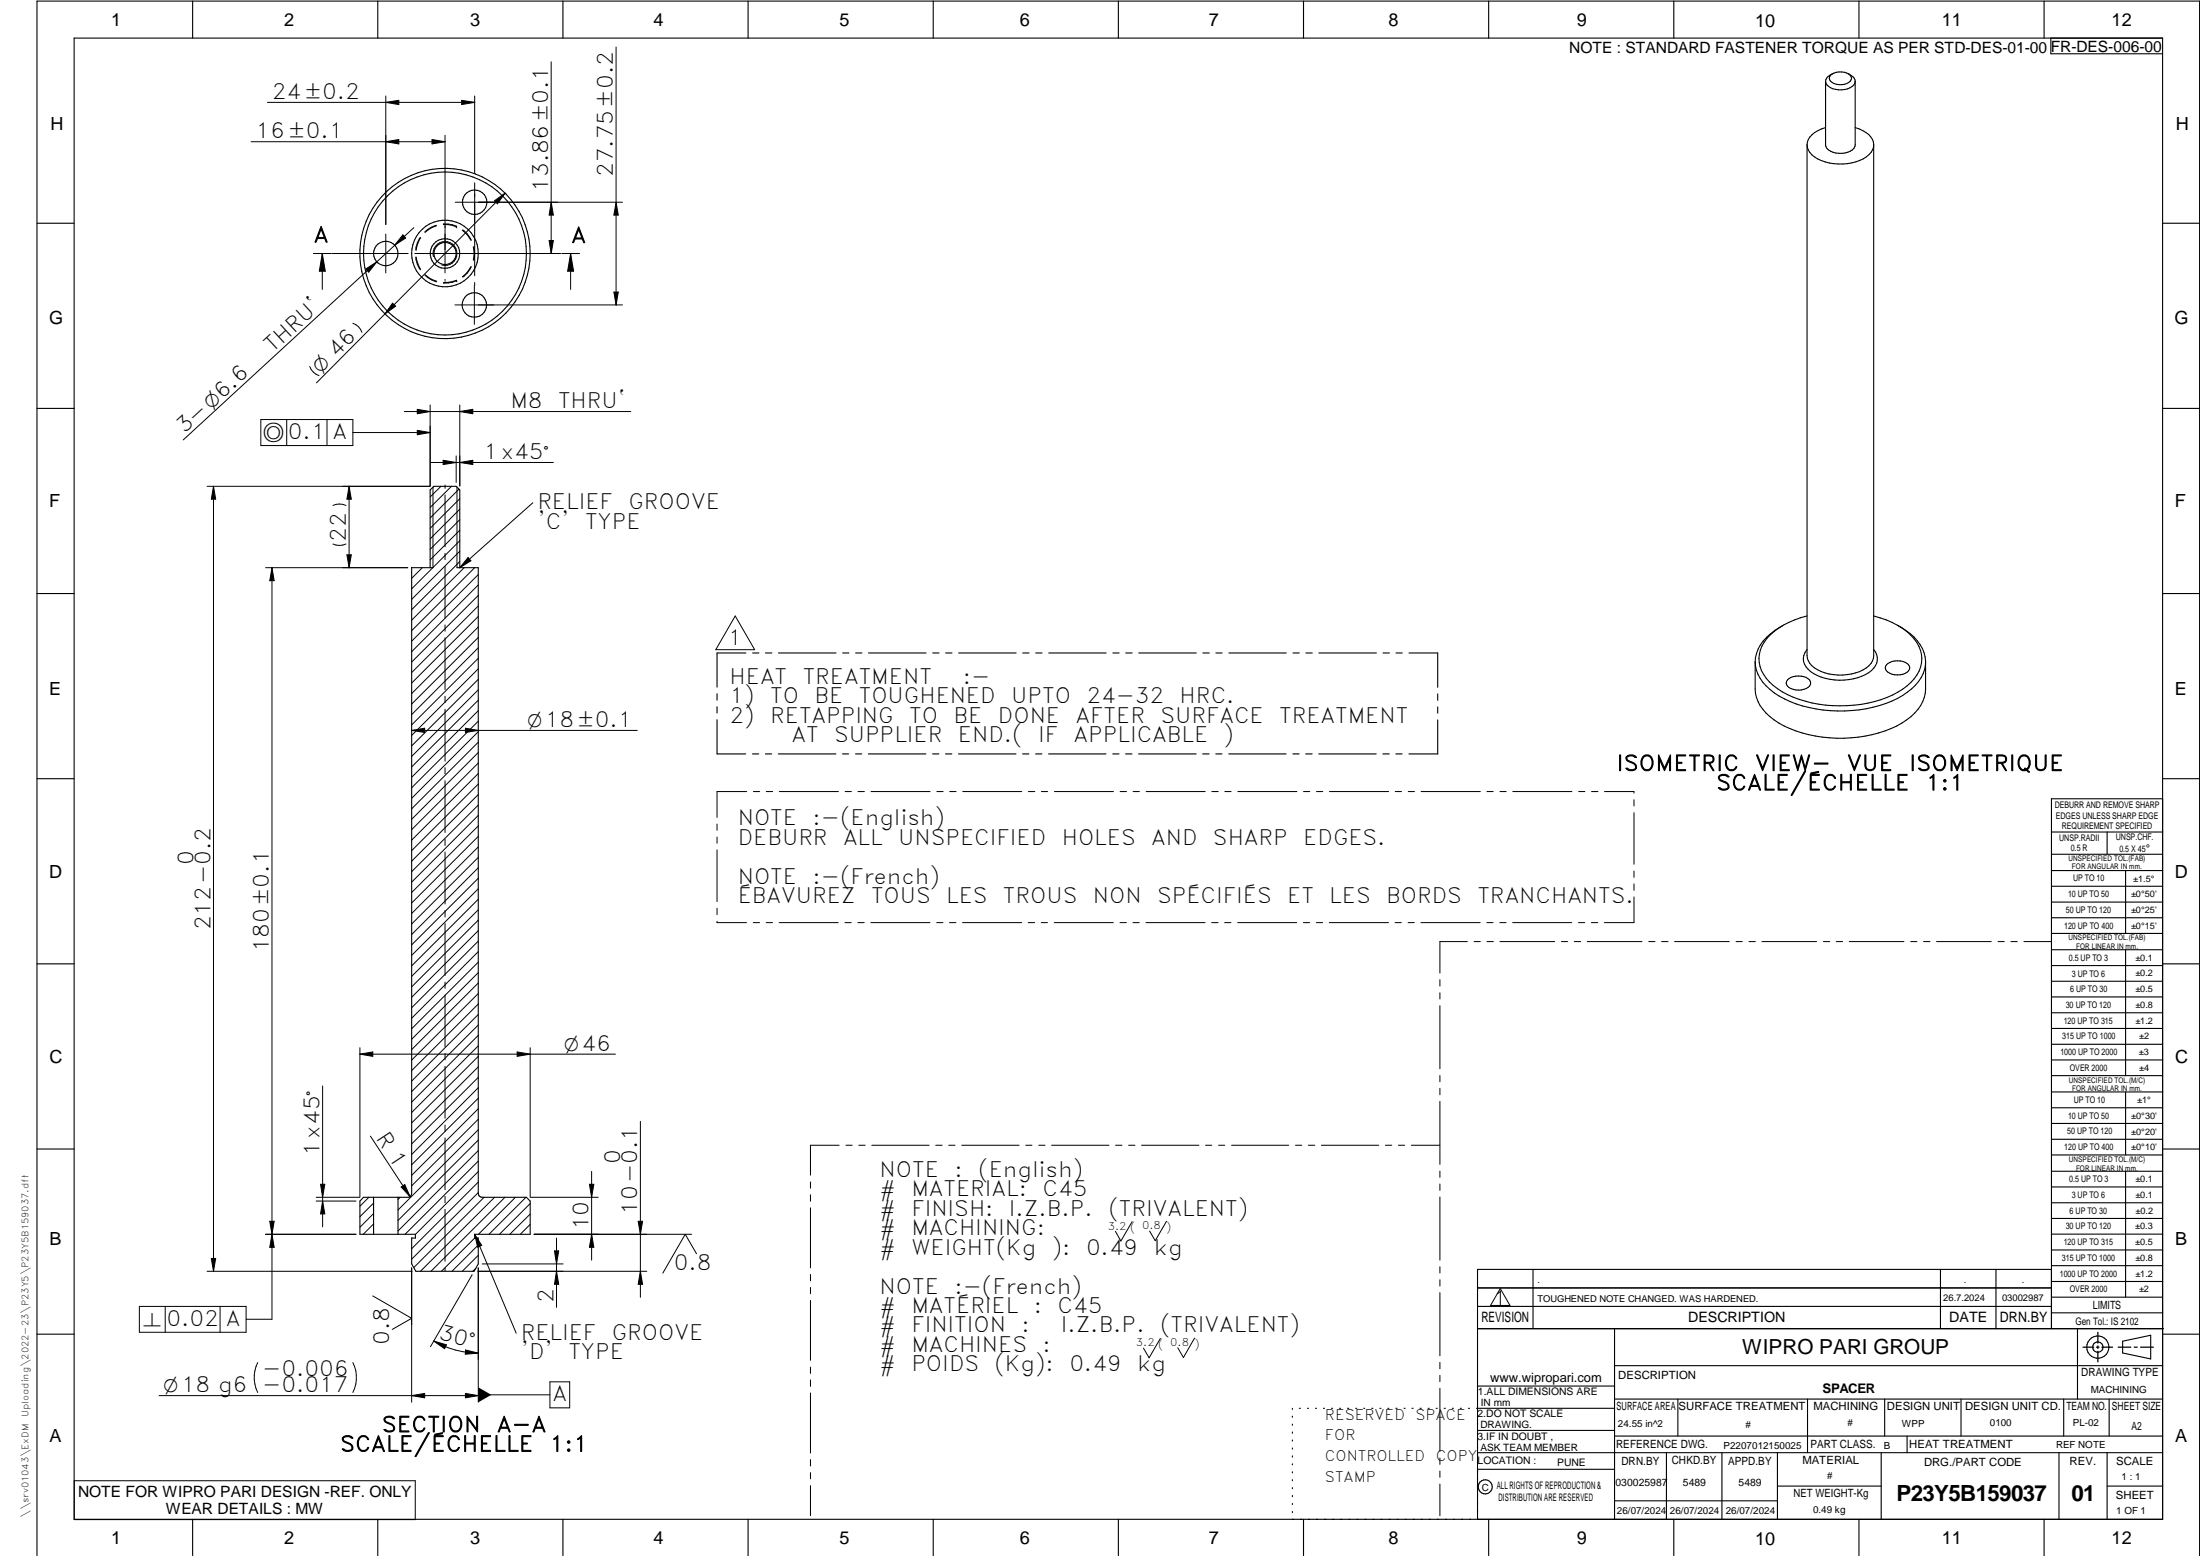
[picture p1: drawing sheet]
<svg xmlns="http://www.w3.org/2000/svg" width="594mm" height="420mm" viewBox="0 0 594 420" stroke-linecap="round" stroke-linejoin="round" font-family="sans-serif">
<g fill="none" stroke="#000" stroke-width=".3">
<path d="M20 10.3h564v400h-564zM52 .3v10M102 .3v10M152 .3v10M202 .3v10M252 .3v10M302 .3v10M352 .3v10M402 .3v10M452 .3v10M494.9 19.9a2.74 2.74 0 0 0-1.9 2.1M499.1 19.9a2.72 2.72 0 0 1 1.9 2.2 3.4 3.4 0 0 1-3.7 2.2h-.8a3.9 3.9 0 0 1-3.5-1.9v-.4"/>
<path d="M502 .3v10M552 .3v10M553.8 10.3v4.2h30.2M488 39.1v138M493 22v17.1a2.89 2.89 0 0 0 2.7 2.2 4.8 4.8 0 0 0 5.2-1.7l.1-17.6M493 34.5a6.6 6.6 0 0 0-4.9 3.9l-.1 .7M494.3 20.3a4.3 4.3 0 0 1 5.3 0 1.39 1.39 0 0 1-.9 2.3 3.9 3.9 0 0 1-4.6-1.1l-.1-.4zM501 34.5a6.9 6.9 0 0 1 4.9 3.8 4.2 4.2 0 0 1-2.7 4.6 13.6 13.6 0 0 1-13.9-1.1 3.9 3.9 0 0 1-1.3-2.7M506 39.1v138a4.5 4.5 0 0 1-2.9 3.8 13.3 13.3 0 0 1-13.9-1.2 4 4 0 0 1-1.2-2.7M10 60.3h10M584 60.3h10M10 110.3h10"/>
<path d="M584 110.3h10M116.2 153.3v-21l1-1h6l1 1v21M116.9 153.3h-5.7v169a1.01 1.01 0 0 1-1 1h-12l-1 1v9h10.3M123.4 153.3h5.8v169a1.01 1.01 0 0 0 1 1h11.9l1.1 1v9h-15v1h1v7l-1.2 2h-15.7l-1.1-2v-7h1v-1h-4.7M10 160.3h10M201.4 176.3h-7.8v9.2M203.2 176.3h1.7M206.7 176.3h1.7M210.2 176.3h15.6M227.5 176.3h1.7M231 176.3h1.7M234.5 176.3h15.6"/>
<path d="M251.9 176.3h1.7M255.3 176.3h1.8M258.9 176.3h15.5M276.2 176.3h1.7M279.7 176.3h1.7M283.2 176.3h15.5M300.5 176.3h1.7M304 176.3h1.7M307.5 176.3h15.5M324.8 176.3h1.8M328.3 176.3h1.7M331.8 176.3h15.5"/>
<path d="M349.2 176.3h1.7M352.6 176.3h1.8M356.1 176.3h15.6M373.5 176.3h1.7M377 176.3h1.7M380.5 176.3h7.7v9.3M474 178.7v7.4a10.5 10.5 0 0 0 5.1 8.3 33.5 33.5 0 0 0 22.7 4.7 26.1 26.1 0 0 0 15.3-6.6 9.6 9.6 0 0 0 2.9-6.4v-7.4M481.4 168.9a13.4 13.4 0 0 0-7.4 8.6v1.2M488 166.3a19.4 19.4 0 0 0-11.6 7.1 8.2 8.2 0 0 0 1.4 10.7 25.9 25.9 0 0 0 17.1 6.4 30.2 30.2 0 0 0 20.1-5.3 8.6 8.6 0 0 0 3.2-10.6 16.2 16.2 0 0 0-10.5-7.8l-1.7-.5M488 175.4a3.9 3.9 0 0 0 .9 6 14.9 14.9 0 0 0 16.5-.3 3.8 3.8 0 0 0 .6-5.7M509.4 179.5a4.7 4.7 0 0 1 6 0 1.46 1.46 0 0 1-.9 2.3 4.4 4.4 0 0 1-5.3-1l-.1-.5zM512.5 168.9a13.1 13.1 0 0 1 7.3 8.5 9.2 9.2 0 0 1-3.6 8.6 28.9 28.9 0 0 1-18.1 6 33.2 33.2 0 0 1-19-4.9 10.8 10.8 0 0 1-5.1-8.4"/>
<path d="M584 160.3h10M193.6 187.3v1.8M193.6 190.8v1.7M193.6 194.4v9.2h7.8M388.2 194.4v9.2h-7.8M388.2 187.4v1.7M388.2 190.9v1.7M482.7 183.6a4.7 4.7 0 0 1 5.9 0 1.5 1.5 0 0 1-.9 2.3 4.4 4.4 0 0 1-5.3-1l-.1-.5zM10 210.3h10M203.2 203.6h1.7M206.7 203.6h1.7M210.2 203.6h15.5"/>
<path d="M227.5 203.6h1.7M231 203.6h1.7M234.5 203.6h15.5M251.8 203.6h1.7M255.3 203.6h1.7M258.8 203.6h15.6M276.1 203.6h1.7M279.6 203.6h1.7M283.2 203.6h15.5M300.5 203.6h1.7M303.9 203.6h1.8M307.5 203.6h15.5"/>
<path d="M324.8 203.6h1.7M328.3 203.6h1.7M331.8 203.6h15.5M349.1 203.6h1.7M352.6 203.6h1.7M356.1 203.6h15.5M373.4 203.6h1.8M376.9 203.6h1.7M584 215.7h-30v143.1M584 210.3h10M554 224.7h30M554 230.7h30"/>
<path d="M554 235.1h30M554 239.3h30M569 224.7v6M574 235.1v17M554 243.6h30M554 247.8h30M554 252.1h30M554 256.5h30M574 256.5v33.9M10 260.3h10M554 260.7h30M554 265h30"/>
<path d="M554 269.2h30M554 273.5h30M554 277.7h30M584 260.3h10M554 282h30M554 286.2h30M554 290.4h30M554 294.9h30M554 299.1h30M574 294.9v17M10 310.3h10M554 303.4h30"/>
<path d="M554 307.6h30M554 311.9h30M554 316.3h30M574 316.3v34M584 310.3h10M100.9 323.3v10M107.5 323.3v10M554 320.5h30M554 324.8h30M554 329h30M554 333.2h30M554 337.5h30"/>
<path d="M399 358.8h185.2M399 352.8h155M399 347.8h155M414 342.8v16M436 358.8v51.5M524 342.8v16M539 342.8v16M554 341.8h30M554 346h30M554 350.3h30M554 354.5h30M554 342.8h-155v67.5"/>
<path d="M561 358.8v19M10 360.3h10M399 374.3h37M436 377.8h148M453.1 377.8v10M488.1 377.8v14.5M508.9 377.8v10M529.5 377.8v10M557.3 377.8v10M569.5 377.8v10M573.2 362.2l7.6-1.6v6.3l-7.6-1.6zM584 368.8h-148"/>
<path d="M584 360.3h10M349 380.3v.3M349 382.4v.3M349 384.6v.3M349 386.7v.3M349 388.8v.3M349 391v.3M349 393.1v.3M349 395.3v.3M349 397.4v.3M349 399.5v.3M350.9 380.3h.2"/>
<path d="M353.1 380.3h.2M355.2 380.3h.3M357.4 380.3h.3M359.6 380.3h.3M361.7 380.3h.3M363.9 380.3h.3M366.1 380.3h.3M368.3 380.3h.2M370.4 380.3h.3M372.6 380.3h.3M374.8 380.3h.3M376.9 380.3h.4"/>
<path d="M379.1 380.3h.3M381.3 380.3h.3M383.4 380.3h.4M385.6 380.3h.3M387.8 380.3h.3M390 380.3h.3M392.2 380.3h.3M394.3 380.3h.3M396.5 380.3h.3M398.7 380.3h37.3M399 396.7h37M399 392.3h185"/>
<path d="M399 386.2h37M436 387.8h148M450 392.3v18M465 392.3v18M480 392.3v18M508 392.3v18M515 387.8v4.5M556 392.3v18M569 392.3v18M52 410.3v9.7M102 410.3v9.7M152 410.3v9.7"/>
<path d="M202 410.3v9.7M252 410.3v9.7M302 410.3v9.7M349 401.7v.3M349 403.8v.4M349 406v.3M349 408.1v.3M352 410.3v9.7M402 410.3v9.7M436 405.3h44M452 410.3v9.7M480 401.3h28"/>
<path d="M502 410.3v9.7M552 410.3v9.7M569 401.3h15M10 420v-419.7h584v419.7"/>
<circle cx="128.2" cy="54.6" r="3.3"/>
<circle cx="104.2" cy="68.4" r="3.3"/>
<circle cx="120.1" cy="68.5" r="9"/>
<circle cx="120.2" cy="68.5" r="4"/>
<circle cx="120.2" cy="68.5" r="22"/>
<circle cx="120.2" cy="68.5" r="23"/>
<circle cx="120.2" cy="68.5" r="2.99"/>
<circle cx="128.1" cy="82.4" r="3.3"/>
<circle cx="566.5" cy="363.7" r="1.39"/>
<circle cx="566.5" cy="363.8" r="3"/>
<circle cx="401.1" cy="401.5" r="1.9"/>
</g>
<g fill="none" stroke="#000" stroke-width=".27">
<path d="M148.8 16.7v51.8M166.4 12.7v69.6M67.8 38.3h52.4M72.2 27.6h56M104.2 38.3l3.5-.6v1.2zM104.2 25.9v34.7M104.2 27.6l3.5-.5v1.1zM116.7 37.7l3.5 .6-3.5 .6zM120.2 36.5v37.2M124.7 27.1l3.5 .5-3.5 .6zM128.2 25.9v20.8M122.9 54.6h45.2"/>
<path d="M128.2 49.4v25.1M133.5 54.2l2.9-2-2.1 2.8zM136.4 52.2l-32.4 32.6M148.8 54.6l.6 3.5h-1.1zM166.4 54.6l.6 3.5h-1.2zM84.6 68.5h4.8M87 68.5l.8 4.7h-1.6zM87 68.5v9.6M89.7 68.5h20.5M98.8 72.6l3-1.9-2.2 2.8zM101.8 70.7l-52.3 48.1M104.2 63.2v10.5"/>
<path d="M108.8 63.4l.8 .9-3 1.9zM111.8 61.5l-10 9.2M112 68.5h39.4M112.3 69.4a6.9 6.9 0 0 0 1.2 3.5M112.4 69.4l.5 1.8 .7 1.6M113.5 64.1a6.9 6.9 0 0 0-1.2 3.4M113.6 64.2a7.7 7.7 0 0 0-1.2 3.4M114.7 74.3a7.5 7.5 0 0 0 3.2 1.8M114.8 74.2a7 7 0 0 0 3.1 1.7M117 69.3a3.2 3.2 0 0 1 2.9-4.1 3.2 3.2 0 0 1 3.5 3.5 3.2 3.2 0 0 1-4.1 2.9M117.8 60.8a7 7 0 0 0-3.1 1.9M117.9 61a7.2 7.2 0 0 0-3.1 1.7"/>
<path d="M119.7 60.6a7.8 7.8 0 0 1 3.5 .7M119.7 60.5a7.3 7.3 0 0 1 3.6 .6M120.2 75.4v.2M120.2 75.8v.1M123.2 75.7l-2.2 .5-1.2 .1M123.2 61.3h.1M123.3 75.6h.1M123.3 61.1h.1M123.3 75.8l-1.1 .4-2.4 .3M123.4 75.8h.1M124.8 62.2a6.7 6.7 0 0 1 2.4 2.7M124.9 62.1a6.7 6.7 0 0 1 2.4 2.8"/>
<path d="M127.2 72a6.9 6.9 0 0 1-2.3 2.7M127.3 72.1a7.1 7.1 0 0 1-2.3 2.7M127.8 66.6a7.8 7.8 0 0 1 0 3.6M127.9 66.6a6.6 6.6 0 0 1 0 3.7M128.1 77.1v10.5M128.2 76.3v.8M148.3 64.9h1.1l-.6 3.6zM151.7 68.5h4.8M154.1 68.5l.8 4.7h-1.6zM154.1 68.5v9.6M165.8 78.9h1.2l-.6 3.4zM83.6 99a4 4 0 0 0 2.5 2.4"/>
<path d="M95.3 87.3a3.8 3.8 0 0 1 2.4 2.4M104 84.8l-18.5 18.6M106 81.9l.8 .8-2.8 2.1zM122.8 82.3h45.3M70.4 113.3h24.9v7h-24.9zM77.4 113.3v7M88.3 113.3v7M109.2 111.1h61.1M112.7 110.5l3.5 .6-3.5 .6zM112.7 116.2l3.5 .6-3.5 .6zM116.2 116.8h-20.9M116.2 109.3v21.9"/>
<path d="M124.2 111.1l3.5-.6v1.2zM124.2 109.3v21.9M55.9 131.3h60.2M57.7 131.3l.5 3.5h-1.1zM57.7 131.3v212M89.9 136.5a4.2 4.2 0 0 1 3.5 0M94.3 131.3l.6 3.5h-1.2zM94.3 131.3v22M116.2 124.9h33.2M116.9 131.5v21.8M119.1 131.3l-2.9 2.9M119.7 124.3l3.5 .6-3.5 .5z"/>
<path d="M120.2 131v.9M120.2 133.6v14.1M121.9 131.3l-5.7 5.7M123.2 123.1v7.2M123.4 131.5v21.8M123.9 132.1l-7.7 7.8M124.2 134.7l-8 8M124.2 137.5l-8 8M124.2 124.9l3.5-.6v1.1zM143.9 135.8l-19.7 17.5M71.7 153.3h38.4M73.4 153.3v202.9h-6.9"/>
<path d="M73.4 153.3l.6 3.5h-1.2zM89.9 146.9a4.2 4.2 0 0 0 3.5 0M93.7 149.8h1.2l-.6 3.5zM114 153.3l-2.8 2.9M120.2 149.4v1.7M120.2 153v13.9M124.2 140.3l-8 8M124.2 143.2l-8 8M124.2 146l-13 13M124.2 148.8l-13 13M124.2 151.6l-13 13M125.3 153.3l-14.1 14.2"/>
<path d="M126.4 150.5l.8 .9-3 1.9zM128.2 153.3l-17 17M129.2 155.2l-18 17.9M129.2 157.9l-18 18.1M120.2 168.7v1.7M120.2 172.2v14M129.2 160.8l-18 18M129.2 163.6l-18 18M129.2 166.5l-18 17.9M129.2 169.3l-18 18M129.2 172.1l-18 18M129.2 174.9l-18 18.1"/>
<path d="M129.2 177.8l-18 17.9M198.5 166.3l5.3 9.1h-10.5zM111.2 197.2l3.5-.6v1.2zM111.2 197.2h60.9M120.2 188v1.7M120.2 191.5v14M125.7 196.6l3.5 .6-3.5 .6zM129.2 180.6l-18 18M129.2 183.4l-18 18M129.2 186.3l-18 18M129.2 189.1l-18 18M129.2 191.9l-18 18"/>
<path d="M129.2 194.7l-18 18M129.2 197.6l-18 18M120.2 207.3v1.7M120.2 210.8v14M129.2 200.4l-18 18M129.2 203.2l-18 18M129.2 206l-18 18M129.2 208.9l-18 18M129.2 211.7l-18 18M129.2 214.5l-18 18M129.2 217.4l-18 18M201.6 213.7h-8v7"/>
<path d="M203.4 213.7h1.7M206.9 213.7h1.8M210.4 213.7h16M228.2 213.7h1.7M231.7 213.7h1.7M235.2 213.7h16M253 213.7h1.7M256.4 213.7h1.8M260 213.7h15.9M277.7 213.7h1.7M281.2 213.7h1.7M284.7 213.7h16"/>
<path d="M302.5 213.7h1.7M306 213.7h1.7M309.5 213.7h16M327.2 213.7h1.8M330.7 213.7h1.7M334.3 213.7h15.9M352 213.7h1.7M355.5 213.7h1.7M359 213.7h16M376.8 213.7h1.7M380.3 213.7h1.7M383.7 213.7h16"/>
<path d="M401.5 213.7h1.7M405 213.7h1.7M408.5 213.7h16M426.3 213.7h1.7M429.8 213.7h1.7M433.3 213.7h7.9v.5M441.2 215.9v1.7M441.2 219.5v13.9M120.2 226.6v1.7M120.2 230.1v14M129.2 220.2l-18 18M129.2 223l-18 18"/>
<path d="M129.2 225.8l-18 18M129.2 228.7l-18 18M129.2 231.5l-18 18M129.2 234.3l-18 18M129.2 237.2l-18 17.9M129.2 240l-18 18M193.6 222.5v1.7M193.6 226v1.7M193.6 229.5v14M441.2 235.2v1.7M441.2 238.7v1.7M120.2 245.9v1.7"/>
<path d="M120.2 249.4v14M129.2 242.8l-18 18M129.2 245.7l-18 18M129.2 248.5l-18 18M129.2 251.3l-18 18M129.2 254.1l-18 18M129.2 257l-18 18M129.2 259.8l-18 18M193.6 248.8v.3h8M193.6 245.2v1.8M203.4 249.1h1.7M206.9 249.1h1.7"/>
<path d="M210.4 249.1h15.9M228.2 249.1h1.7M231.6 249.1h1.8M235.2 249.1h15.9M252.9 249.1h1.7M256.4 249.1h1.7M259.9 249.1h16M277.7 249.1h1.7M281.2 249.1h1.7M284.7 249.1h15.9M302.4 249.1h1.8M305.9 249.1h1.7"/>
<path d="M309.5 249.1h15.9M327.2 249.1h1.7M330.7 249.1h1.7M334.2 249.1h16M352 249.1h1.6M355.5 249.1h1.7M358.9 249.1h16M376.7 249.1h1.7M380.2 249.1h1.7M383.7 249.1h16M396.2 254.3h-7.4v8.5M398.1 254.3h1.6"/>
<path d="M401.5 249.1h1.7M401.5 254.3h1.8M405 249.1h1.7M405 254.3h14.8M408.5 249.1h15.9M421.6 254.3h1.7M425.1 254.3h1.7M426.2 249.1h1.7M428.6 254.3h14.8M429.7 249.1h1.8M441.2 242.2v6.9h-8M445.2 254.3h1.7"/>
<path d="M448.7 254.3h1.7M452.2 254.3h14.8M468.8 254.3h1.7M472.3 254.3h1.7M475.8 254.3h14.8M492.4 254.3h1.7M495.8 254.3h1.8M499.4 254.3h14.7M516 254.3h1.6M519.4 254.3h1.8M522.9 254.3h14.8M539.5 254.3h1.7"/>
<path d="M543 254.3h1.7M546.5 254.3h7.4M120.2 265.2v1.7M120.2 268.7v14M129.2 262.6l-18 18M129.2 265.4l-18 18M129.2 268.3l-18 18M129.2 271.1l-18 18M129.2 273.9l-18 18M129.2 276.8l-18 18M129.2 279.6l-18 18M388.8 264.5v1.8"/>
<path d="M388.8 268.1v1.6M388.8 271.6v17M87.1 293.2v38.1M97.2 282.9v40.4M97.2 284.6l3.5-.5v1.1zM97.2 284.6h69M120.2 284.5v1.7M120.2 288v14M129.2 282.4l-18 18M129.2 285.2l-18 18M129.2 288.1l-18 18M129.2 290.9l-18 18"/>
<path d="M129.2 293.7l-18 18M129.2 296.5l-18 18M129.2 299.4l-18 18M139.7 284.1l3.5 .5-3.5 .6zM143.2 282.9v40.4M388.8 290.4v1.7M388.8 293.9v1.7M388.8 297.4v17M86.6 319.8h1.1l-.6 3.5zM100 306.8l10.7 16.3M120.2 303.8v1.7M120.2 307.3v14"/>
<path d="M129.2 313.5l-19.8 19.8M129.2 305.1l-21.7 21.6M129.2 307.8l-21.7 21.8M129.2 310.7l-21.7 21.7M129.2 302.2l-18 18M129.2 319.2l-18 18M129.2 316.4l-17 16.9M159.2 319.8h1.2l-.6 3.5zM159.8 316.3v24M172.9 302.8v47.5M218.9 319.2v1.6M226.6 309.2h-7.7v8.1"/>
<path d="M228.4 309.2h1.7M231.9 309.2h1.7M235.4 309.2h15.5M252.7 309.2h1.7M256.2 309.2h1.7M259.7 309.2h15.5M277 309.2h1.7M280.5 309.2h1.7M284 309.2h15.5M301.2 309.2h1.8M304.8 309.2h1.7M308.3 309.2h15.5"/>
<path d="M325.5 309.2h1.7M329.1 309.2h1.6M332.6 309.2h15.4M349.8 309.2h1.7M353.3 309.2h1.7M356.8 309.2h15.5M374.1 309.2h1.7M377.6 309.2h1.7M381.1 309.2h7.7M388.8 316.2v1.7M388.8 319.7v1.7M57.1 339.8h1.1l-.5 3.5z"/>
<path d="M71.7 333.3h24.4M72.8 329.8h1.2l-1.2 7h1.2zM85.4 324.3h10.7M85.4 323.3h11.7M87.1 324.3l.6 3.5h-1.1zM99.6 323.3l-2.4 2.4M100.9 330.5l-2.8 2.8M100.9 324.9l-3.7 3.6M100.9 327.7l-3.7 3.7M108.1 323.3l-.6 .6M108.3 320.5l1-.6 1.4 3.2zM111.2 334.3h.1"/>
<path d="M120.2 323v1.8M120.2 326.6v14M128.2 333.3l1.9 3-1.1 .5zM128.2 333.3l11.2 26.7M128.2 334.3l-9 9M129.2 322l-18 18M129.2 336.2l-7.2 7.1M129.2 339l-4.4 4.3M130.7 323.3l-18.9 19M133.6 323.3l-20.1 20M136.3 323.3l-19.9 20M139.2 323.3l-10 10"/>
<path d="M142 323.3l-10 10M143.2 325l-8.3 8.3M143.2 327.8l-5.5 5.5M143.2 330.6l-2.7 2.7M143.2 323.3h18.3M144.2 333.3h42.6M149.7 337.8h1.2l-.6 3.5zM150.3 334.3v18.7M159.8 333.3l.6 3.5h-1.2zM172.3 329.8h1.2l-.6 3.5zM188.1 338.5l-3.1-5.2-6 10.5M218.9 322.6v1.8"/>
<path d="M218.9 326.1v16.2M305.7 329.9l-3 5.2-1.5-2.6M315 329.8l-3.1 5.2-1.5-2.6M388.8 323.2v17.1M37.6 352.8h28.9v6.9h-28.9zM44.6 352.8v6.9M55.9 343.3h55.4M59.4 352.8v6.9M100.7 349.9l10.5 6.1-5.3 3M111.2 342.3v36.3M120.2 342.3v.9M127.5 344.2l-11.3 19.4"/>
<path d="M128.5 342.5l-.8 .8M129.1 343.3h45.6M129.2 342.3v36.3M130.2 341.3h21.9M150.3 343.3l.6 3.5h-1.2zM172.9 343.3l.6 3.5h-1.2zM218.9 344.1v1.8M218.9 347.6v1.7M218.9 351.2v16.1M388.8 342.1v1.6M388.8 345.6v1.7M388.8 349v17.1"/>
<path d="M405.1 347.9l2.6 4.6h-5.2zM43 376.9h86.2M69.6 367.9a9.1 9.1 0 0 0 0 8.1M95.3 367.9a9.1 9.1 0 0 1 0 8.1M111.2 376.9l3.5-.6v1.1zM117.1 362.1l3.5 1-.5 1.1zM117.1 362.1a24.3 24.3 0 0 0 12.1 3.3M125.7 376.3l3.5 .6-3.5 .5zM125.7 364.5l3.5 .9-3.6 .3zM129.2 376.6h19.3M148.5 373.1h5.3v7.1h-5.3zM218.9 369.1v1.7"/>
<path d="M218.9 372.6v1.8M218.9 376.1v16.2M313.3 361.4l-3 5.2-1.5-2.6M322.6 361.3l-3 5.3-1.6-2.7M388.8 367.9v1.7M388.8 371.4v1.7M388.8 374.9v17M20.1 399.8h92v10.5h-92zM218.9 394.1v1.8M218.9 397.6v1.7M388.8 393.7v1.7M388.8 397.2v1.7"/>
<path d="M218.9 401.2v8.1M388.8 400.7v8.6"/>
</g>
<path d="M566.5 359.7v3M562.5 363.8h2.9M566.1 363.8h.7M566.5 363.4v.7M566.5 364.9v2.8M567.6 363.8h2.9M572 363.8h3.4M576.3 363.8h.8M578 363.8h3.5" fill="none" stroke="#000" stroke-width=".34"/>
<g fill="#000">
<path d="M104.2 38.3l3.5-.6v1.2zM104.2 27.6l3.5-.5v1.1zM116.7 37.7l3.5 .6-3.5 .6zM124.7 27.1l3.5 .5-3.5 .6zM133.5 54.2l2.9-2-2.1 2.8zM148.8 54.6l.6 3.5h-1.1zM166.4 54.6l.6 3.5h-1.2zM87 68.5l.8 4.7h-1.6zM98.8 72.6l3-1.9-2.2 2.8zM108.8 63.4l.8 .9-3 1.9zM148.3 64.9h1.1l-.6 3.6zM154.1 68.5l.8 4.7h-1.6z"/>
<path d="M165.8 78.9h1.2l-.6 3.4zM106 81.9l.8 .8-2.8 2.1zM112.7 110.5l3.5 .6-3.5 .6zM112.7 116.2l3.5 .6-3.5 .6zM124.2 111.1l3.5-.6v1.2zM57.7 131.3l.5 3.5h-1.1zM94.3 131.3l.6 3.5h-1.2zM119.7 124.3l3.5 .6-3.5 .5zM124.2 124.9l3.5-.6v1.1zM73.4 153.3l.6 3.5h-1.2zM93.7 149.8h1.2l-.6 3.5zM126.4 150.5l.8 .9-3 1.9z"/>
<path d="M111.2 197.2l3.5-.6v1.2zM125.7 196.6l3.5 .6-3.5 .6zM97.2 284.6l3.5-.5v1.1zM139.7 284.1l3.5 .5-3.5 .6zM86.6 319.8h1.1l-.6 3.5zM159.2 319.8h1.2l-.6 3.5zM57.1 339.8h1.1l-.5 3.5zM72.8 329.8h1.2l-.6 3.5zM73.4 333.3l.6 3.5h-1.2zM87.1 324.3l.6 3.5h-1.1zM108.3 320.5l1-.6 1.4 3.2zM128.2 333.3l1.9 3-1.1 .5z"/>
<path d="M149.7 337.8h1.2l-.6 3.5zM159.8 333.3l.6 3.5h-1.2zM172.3 329.8h1.2l-.6 3.5zM150.3 343.3l.6 3.5h-1.2zM172.9 343.3l.6 3.5h-1.2zM111.2 376.9l3.5-.6v1.1zM117.1 362.1l3.5 1-.5 1.1zM125.7 376.3l3.5 .6-3.5 .5zM125.7 364.5l3.5 .9-3.6 .3zM129.2 374.6l3.5 2-3.5 2.1z"/>
</g>
<g font-size="6">
<text x="512.1" y="405.2">P23Y5B159037</text>
<text x="559.4" y="405.2">01</text>
</g>
<g font-size="5.7">
<text x="73.4" y="26.8">24±0.2</text>
<text x="69" y="37.4">16±0.1</text>
<text x="165.5" y="47.8" transform="rotate(-90 165.5 47.8)">27.75±0.2</text>
<text x="148" y="51.8" transform="rotate(-90 148 51.8)">13.86±0.1</text>
<text x="84.7" y="65.4">A</text>
<text x="154.3" y="65.5">A</text>
<text x="73.6" y="95.4" transform="rotate(-43 73.6 95.4)">THRU`</text>
<text x="137.8" y="110.2">M8</text>
<text x="150.7" y="110.2">THRU`</text>
<text x="49.8" y="117.3" transform="rotate(-43 49.8 117.3)">3-O6.6</text>
<text x="77.8" y="118.5">0.1 A</text>
<text x="130.6" y="124">1x45v</text>
<text x="145.1" y="137.5">RELIEF</text>
<text x="169.7" y="137.5">GROOVE</text>
<text x="145.1" y="142.7">'C'</text>
<text x="158" y="142.7">TYPE</text>
<text x="93.4" y="146.3" transform="rotate(-90 93.4 146.3)">22</text>
<text x="196.5" y="174.2">1</text>
<text x="197" y="184.6">HEAT</text>
<text x="216.8" y="184.6">TREATMENT</text>
<text x="260" y="184.6">:-</text>
<text x="197" y="189.9">1)</text>
<text x="208" y="189.9">TO</text>
<text x="219.9" y="189.9">BE</text>
<text x="231.9" y="189.9">TOUGHENED</text>
<text x="273" y="189.9">UPTO</text>
<text x="293.4" y="189.9">24-32</text>
<text x="318.5" y="189.9">HRC.</text>
<text x="197" y="195.1">2)</text>
<text x="208" y="195.1">RETAPPING</text>
<text x="245.5" y="195.1">TO</text>
<text x="257.5" y="195.1">BE</text>
<text x="269.5" y="195.1">DONE</text>
<text x="290.4" y="195.1">AFTER</text>
<text x="313.4" y="195.1">SURFACE</text>
<text x="345.4" y="195.1">TREATMENT</text>
<text x="213.7" y="200.4">AT</text>
<text x="225.2" y="200.4">SUPPLIER</text>
<text x="258.6" y="200.4">END.(</text>
<text x="280.3" y="200.4">IF</text>
<text x="289.9" y="200.4">APPLICABLE</text>
<text x="330.4" y="200.4">)</text>
<text x="436.6" y="208.1">ISOMETRIC</text>
<text x="474" y="208.1">VIEW-</text>
<text x="498.7" y="208.1">VUE</text>
<text x="515.6" y="208.1">ISOMETRIQUE</text>
<text x="463.5" y="213.4">SCALE/ÉCHELLE</text>
<text x="520" y="213.4">1:1</text>
<text x="199.2" y="222.8">NOTE</text>
<text x="219.4" y="222.8">:-(English)</text>
<text x="52.2" y="233.5" transform="rotate(-90 52.2 233.5)">0</text>
<text x="199.2" y="228.1">DEBURR</text>
<text x="227.7" y="228.1">ALL</text>
<text x="242.6" y="228.1">UNSPECIFIED</text>
<text x="286.7" y="228.1">HOLES</text>
<text x="310.9" y="228.1">AND</text>
<text x="327.5" y="228.1">SHARP</text>
<text x="351.9" y="228.1">EDGES.</text>
<text x="199.2" y="238.6">NOTE</text>
<text x="219.4" y="238.6">:-(French)</text>
<text x="199.2" y="243.8">ÉBAVUREZ</text>
<text x="235.2" y="243.8">TOUS</text>
<text x="255.5" y="243.8">LES</text>
<text x="270.8" y="243.8">TROUS</text>
<text x="295.1" y="243.8">NON</text>
<text x="312.5" y="243.8">SPÉCIFIÉS</text>
<text x="347.6" y="243.8">ET</text>
<text x="358.9" y="243.8">LES</text>
<text x="374.3" y="243.8">BORDS</text>
<text x="398.9" y="243.8">TRANCHANTS.</text>
<text x="56.8" y="251.2" transform="rotate(-90 56.8 251.2)">212-0.2</text>
<text x="72.6" y="257.1" transform="rotate(-90 72.6 257.1)">180±0.1</text>
<text x="101.4" y="307.3" transform="rotate(57 101.4 307.3)">R 1</text>
<text x="86.3" y="312.1" transform="rotate(-90 86.3 312.1)">1x45v</text>
<text x="167.5" y="314.2" transform="rotate(-90 167.5 314.2)">0</text>
<text x="237.5" y="317.8">NOTE</text>
<text x="257.7" y="317.8">:</text>
<text x="264.1" y="317.8">(English)</text>
<text x="237.5" y="323">#</text>
<text x="246.1" y="323">MATERIAL:</text>
<text x="281.5" y="323">C45</text>
<text x="172" y="328" transform="rotate(-90 172 328)">10-0.1</text>
<text x="237.5" y="328.3">#</text>
<text x="246.1" y="328.3">FINISH:</text>
<text x="272.4" y="328.3">I.Z.B.P.</text>
<text x="299.3" y="328.3">(TRIVALENT)</text>
<text x="158.9" y="332.2" transform="rotate(-90 158.9 332.2)">10</text>
<text x="237.5" y="333.5">#</text>
<text x="246.1" y="333.5">MACHINING:</text>
<text x="237.5" y="338.8">#</text>
<text x="246.1" y="338.8">WEIGHT(Kg</text>
<text x="284" y="338.8">):</text>
<text x="293.3" y="338.8">0.49</text>
<text x="311.6" y="338.8">kg</text>
<text x="182" y="342.9">0.8</text>
<text x="149.4" y="351.8" transform="rotate(-90 149.4 351.8)">2</text>
<text x="237.5" y="349.3">NOTE</text>
<text x="257.7" y="349.3">:-(French)</text>
<text x="403.1" y="352.7">1</text>
<text x="45" y="358">0.02 A</text>
<text x="237.5" y="354.5">#</text>
<text x="237.5" y="359.8">#</text>
<text x="246.1" y="354.5">MATÉRIEL</text>
<text x="246.1" y="359.8">FINITION</text>
<text x="275.8" y="359.8">:</text>
<text x="279.2" y="354.5">:</text>
<text x="285.6" y="354.5">C45</text>
<text x="286.4" y="359.8">I.Z.B.P.</text>
<text x="313.3" y="359.8">(TRIVALENT)</text>
<text x="105.1" y="363.1" transform="rotate(-90 105.1 363.1)">0.8</text>
<text x="118.2" y="361.6" transform="rotate(15 118.2 361.6)">30°</text>
<text x="140.6" y="361.8">RELIEF</text>
<text x="165.2" y="361.8">GROOVE</text>
<text x="237.5" y="365">#</text>
<text x="246.1" y="365">MACHINES</text>
<text x="281.5" y="365">:</text>
<text x="70.8" y="371.4">-0.006</text>
<text x="140.6" y="367">'D'</text>
<text x="153.5" y="367">TYPE</text>
<text x="237.5" y="370.3">#</text>
<text x="246.1" y="370.3">POIDS</text>
<text x="268.5" y="370.3">(Kg):</text>
<text x="288.8" y="370.3">0.49</text>
<text x="307.1" y="370.3">kg</text>
<text x="70.8" y="376">-0.017</text>
<text x="149.2" y="378.4">A</text>
<text x="103.1" y="386.7">SECTION</text>
<text x="134.1" y="386.7">A-A</text>
<text x="91.9" y="391.9">SCALE/ÉCHELLE</text>
<text x="148.4" y="391.9">1:1</text>
</g>
<text font-size="5.6" x="470.5" y="365.5">WIPRO PARI GROUP</text>
<g font-size="5.4">
<text x="86.6" y="101" transform="rotate(-45 86.6 101)">O 46</text>
<text x="71.1" y="118.5">a</text>
<text x="142.4" y="196.3">O18±0.1</text>
<text x="152.4" y="283.8">O46</text>
<text x="38.7" y="358">n</text>
<text x="44.2" y="376">O18 g6</text>
</g>
<g font-size="4.9">
<text x="30" y="6.9">1</text>
<text x="76.7" y="6.9">2</text>
<text x="127" y="6.9">3</text>
<text x="176.5" y="6.9">4</text>
<text x="226.7" y="6.9">5</text>
<text x="275.4" y="6.9">6</text>
<text x="326.4" y="6.9">7</text>
<text x="375" y="6.9">8</text>
<text x="425.8" y="6.9">9</text>
<text x="473.9" y="7.3">10</text>
<text x="524.3" y="6.9">11</text>
<text x="570.2" y="6.9">12</text>
<text x="13.6" y="35.1">H</text>
<text x="587.6" y="35.1">H</text>
<text x="13.2" y="87.5">G</text>
<text x="587.2" y="87.5">G</text>
<text x="13.2" y="137">F</text>
<text x="587.2" y="137">F</text>
<text x="13.2" y="187.6">E</text>
<text x="587.2" y="187.6">E</text>
<text x="13.2" y="237">D</text>
<text x="587.2" y="237">D</text>
<text x="13.4" y="287.1">C</text>
<text x="587.4" y="287.1">C</text>
<text x="13.4" y="336.2">B</text>
<text x="587.4" y="336.2">B</text>
<text x="13.4" y="389.3">A</text>
<text x="587.4" y="389.3">A</text>
<text x="30" y="416.9">1</text>
<text x="76.7" y="416.9">2</text>
<text x="127" y="416.9">3</text>
<text x="176.5" y="416.9">4</text>
<text x="226.7" y="416.9">5</text>
<text x="275.4" y="416.9">6</text>
<text x="326.4" y="416.9">7</text>
<text x="375" y="416.9">8</text>
<text x="425.8" y="416.9">9</text>
<text x="473.9" y="417.3">10</text>
<text x="524.3" y="416.9">11</text>
<text x="570.2" y="416.9">12</text>
</g>
<g font-size="4.2">
<text x="423.7" y="14.3">NOTE : STANDARD FASTENER TORQUE AS PER STD-DES-01-00</text>
<text x="553.8" y="14">FR-DES-006-00</text>
<text x="21.1" y="404.3">NOTE FOR WIPRO PARI DESIGN -REF. ONLY</text>
<text x="44.8" y="408.8">WEAR DETAILS : MW</text>
</g>
<g font-size="3.9">
<text x="400" y="357.1">REVISION</text>
<text x="455.9" y="357.1">DESCRIPTION</text>
<text x="526.4" y="357.1">DATE</text>
<text x="540" y="357.1">DRN.BY</text>
<text x="357.8" y="383.3">RESERVED</text>
<text x="382.3" y="383.3">SPACE</text>
<text x="357.8" y="388.9">FOR</text>
<text x="357.8" y="394.5">CONTROLLED</text>
<text x="387.8" y="394.5">COPY</text>
<text x="357.8" y="400">STAMP</text>
</g>
<text font-size="3.6" x="492.2" y="376.1">SPACER</text>
<text font-size="3.5" x="402.4" y="373.3">www.wipropari.com</text>
<g font-size="3.1">
<text x="565.1" y="353.5">LIMITS</text>
<text x="562" y="371.7">DRAWING TYPE</text>
<text x="437" y="372.3">DESCRIPTION</text>
<text x="436.5" y="380.8">SURFACE AREA</text>
<text x="453.3" y="380.8">SURFACE TREATMENT</text>
<text x="489.7" y="380.8">MACHINING</text>
<text x="509.5" y="380.8">DESIGN UNIT</text>
<text x="530.6" y="380.8">DESIGN UNIT CD.</text>
<text x="558" y="380.6">TEAM NO.</text>
<text x="570.3" y="380.7">SHEET SIZE</text>
<text x="575.6" y="386.1">A2</text>
<text x="436.4" y="391.1">REFERENCE DWG.</text>
<text x="437.8" y="395.5">DRN.BY</text>
<text x="451.4" y="395.4">CHKD.BY</text>
<text x="466.6" y="395.5">APPD.BY</text>
<text x="486.7" y="395.4">MATERIAL</text>
<text x="488.9" y="390.9">PART CLASS.</text>
<text x="515.6" y="390.9">HEAT TREATMENT</text>
<text x="519.6" y="395.9">DRG./PART CODE</text>
<text x="558.9" y="395.5">REV.</text>
<text x="571.4" y="395.6">SCALE</text>
<text x="484.3" y="404.2">NET WEIGHT-Kg</text>
<text x="571.4" y="404.7">SHEET</text>
</g>
<text font-size="3" x="579.5" y="230.1">°</text>
<g font-size="2.8">
<text x="299.1" y="332.1">3.2 ( 0.8 )</text>
<text x="560.4" y="357.7">Gen Tol.: IS 2102</text>
<text x="306.7" y="363.6">3.2 ( 0.8 )</text>
<text x="399.1" y="376.6">1.ALL DIMENSIONS ARE</text>
<text x="399" y="382.7">2.DO NOT SCALE</text>
<text x="399" y="388.7">3.IF IN DOUBT ,</text>
<text x="399" y="395.4">LOCATION :</text>
<text x="420.5" y="396">PUNE</text>
<text x="404.2" y="402">ALL RIGHTS OF REPRODUCTION &amp;</text>
<text x="436.2" y="401.2">030025987</text>
<text x="454.4" y="401.2">5489</text>
<text x="469.5" y="401.2">5489</text>
<text x="404.7" y="405.4">DISTRIBUTION ARE RESERVED</text>
</g>
<g font-size="2.7">
<text x="564.6" y="376.2">MACHINING</text>
<text x="399.9" y="379.7">IN mm</text>
<text x="399.7" y="385.7">DRAWING.</text>
<text x="436.9" y="385.4">24.55 in^2</text>
<text x="471.4" y="385.5">#</text>
<text x="498.9" y="385">#</text>
<text x="513.6" y="385.3">WPP</text>
<text x="537.3" y="385.1">0100</text>
<text x="559.7" y="385.1">PL-02</text>
<text x="399.7" y="391.8">ASK TEAM MEMBER</text>
<text x="465.4" y="391.2">P2207012150025</text>
<text x="508.7" y="391.2">B</text>
<text x="555.2" y="391.1">REF NOTE</text>
<text x="493.4" y="399.5">#</text>
<text x="572.8" y="399.7">1 : 1</text>
<text x="400.1" y="402.5">C</text>
<text x="436.6" y="408.7">26/07/2024</text>
<text x="450.9" y="408.8">26/07/2024</text>
<text x="466" y="408.9">26/07/2024</text>
<text x="489.6" y="408.5">0.49 kg</text>
<text x="571.4" y="408.7">1 OF 1</text>
</g>
<g font-size="2.5">
<text x="554.9" y="218.3">DEBURR AND REMOVE SHARP</text>
<text x="555.2" y="221">EDGES UNLESS SHARP EDGE</text>
<text x="556.1" y="227.1">UNSP.RADII</text>
<text x="556.8" y="223.8">REQUIREMENT SPECIFIED</text>
<text x="571.4" y="226.9">UNSP.CHF.</text>
<text x="559.2" y="229.9">0.5 R</text>
<text x="572.3" y="230.1">0.5 X 45</text>
<text x="559.8" y="238">UP TO 10</text>
<text x="576.1" y="238.1">±1.5°</text>
<text x="558.5" y="242.2">10 UP TO 50</text>
<text x="575.5" y="242.3">±0°50'</text>
<text x="557.4" y="250.7">120 UP TO 400</text>
<text x="557.9" y="246.5">50 UP TO 120</text>
<text x="575.5" y="250.7">±0°15'</text>
<text x="575.5" y="246.5">±0°25'</text>
<text x="558.7" y="259.4">0.5 UP TO 3</text>
<text x="559.5" y="263.7">3 UP TO 6</text>
<text x="576.6" y="263.6">±0.2</text>
<text x="576.6" y="259.4">±0.1</text>
<text x="559" y="267.9">6 UP TO 30</text>
<text x="576.6" y="267.9">±0.5</text>
<text x="557.8" y="272.2">30 UP TO 120</text>
<text x="576.6" y="272.2">±0.8</text>
<text x="556.9" y="280.7">315 UP TO 1000</text>
<text x="557.3" y="276.4">120 UP TO 315</text>
<text x="576.6" y="276.4">±1.2</text>
<text x="577.7" y="280.7">±2</text>
<text x="556.4" y="284.9">1000 UP TO 2000</text>
<text x="577.6" y="284.9">±3</text>
<text x="558.9" y="289.2">OVER 2000</text>
<text x="577.7" y="289.3">±4</text>
<text x="560" y="297.9">UP TO 10</text>
<text x="577.1" y="297.9">±1°</text>
<text x="558.5" y="302.1">10 UP TO 50</text>
<text x="575.5" y="302.1">±0°30'</text>
<text x="557.4" y="310.6">120 UP TO 400</text>
<text x="558.2" y="306.3">50 UP TO 120</text>
<text x="575.5" y="310.6">±0°10'</text>
<text x="575.5" y="306.4">±0°20'</text>
<text x="558.8" y="319.2">0.5 UP TO 3</text>
<text x="559.4" y="323.4">3 UP TO 6</text>
<text x="576.6" y="319.2">±0.1</text>
<text x="576.6" y="323.5">±0.1</text>
<text x="558.9" y="327.7">6 UP TO 30</text>
<text x="576.7" y="327.7">±0.2</text>
<text x="557.8" y="332">30 UP TO 120</text>
<text x="576.6" y="332">±0.3</text>
<text x="556.8" y="340.5">315 UP TO 1000</text>
<text x="557.3" y="336.3">120 UP TO 315</text>
<text x="576.6" y="336.3">±0.5</text>
<text x="576.6" y="340.5">±0.8</text>
<text x="415.2" y="346.4">.</text>
<text x="530.3" y="346.5">.</text>
<text x="545.9" y="346.4">.</text>
<text x="556.2" y="344.7">1000 UP TO 2000</text>
<text x="576.6" y="344.7">±1.2</text>
<text x="415.2" y="351.5">TOUGHENED NOTE CHANGED. WAS HARDENED.</text>
<text x="524.8" y="351.3">26.7.2024</text>
<text x="540.6" y="351.4">03002987</text>
<text x="558.9" y="349">OVER 2000</text>
<text x="577.6" y="349">±2</text>
</g>
<g font-size="2.4">
<text x="7.7" y="382.7" transform="rotate(-90 7.7 382.7)">Uploading\2022-23\P23Y5\P23Y5B159037.dft</text>
<text x="7.7" y="409.8" transform="rotate(-90 7.7 409.8)">\\srv01043\ExDM</text>
</g>
<g font-size="2.1">
<text x="558.5" y="232.4">UNSPECIFIED TOL.(FAB)</text>
<text x="559.5" y="234.7">FOR ANGULAR IN mm.</text>
<text x="558.6" y="253.9">UNSPECIFIED TOL.(FAB)</text>
<text x="560.7" y="256.3">FOR LINEAR IN mm.</text>
<text x="558.7" y="292.3">UNSPECIFIED TOL.(M/C)</text>
<text x="559.6" y="294.7">FOR ANGULAR IN mm.</text>
<text x="558.7" y="313.7">UNSPECIFIED TOL.(M/C)</text>
<text x="560.6" y="316.1">FOR LINEAR IN mm.</text>
</g>
</svg>
